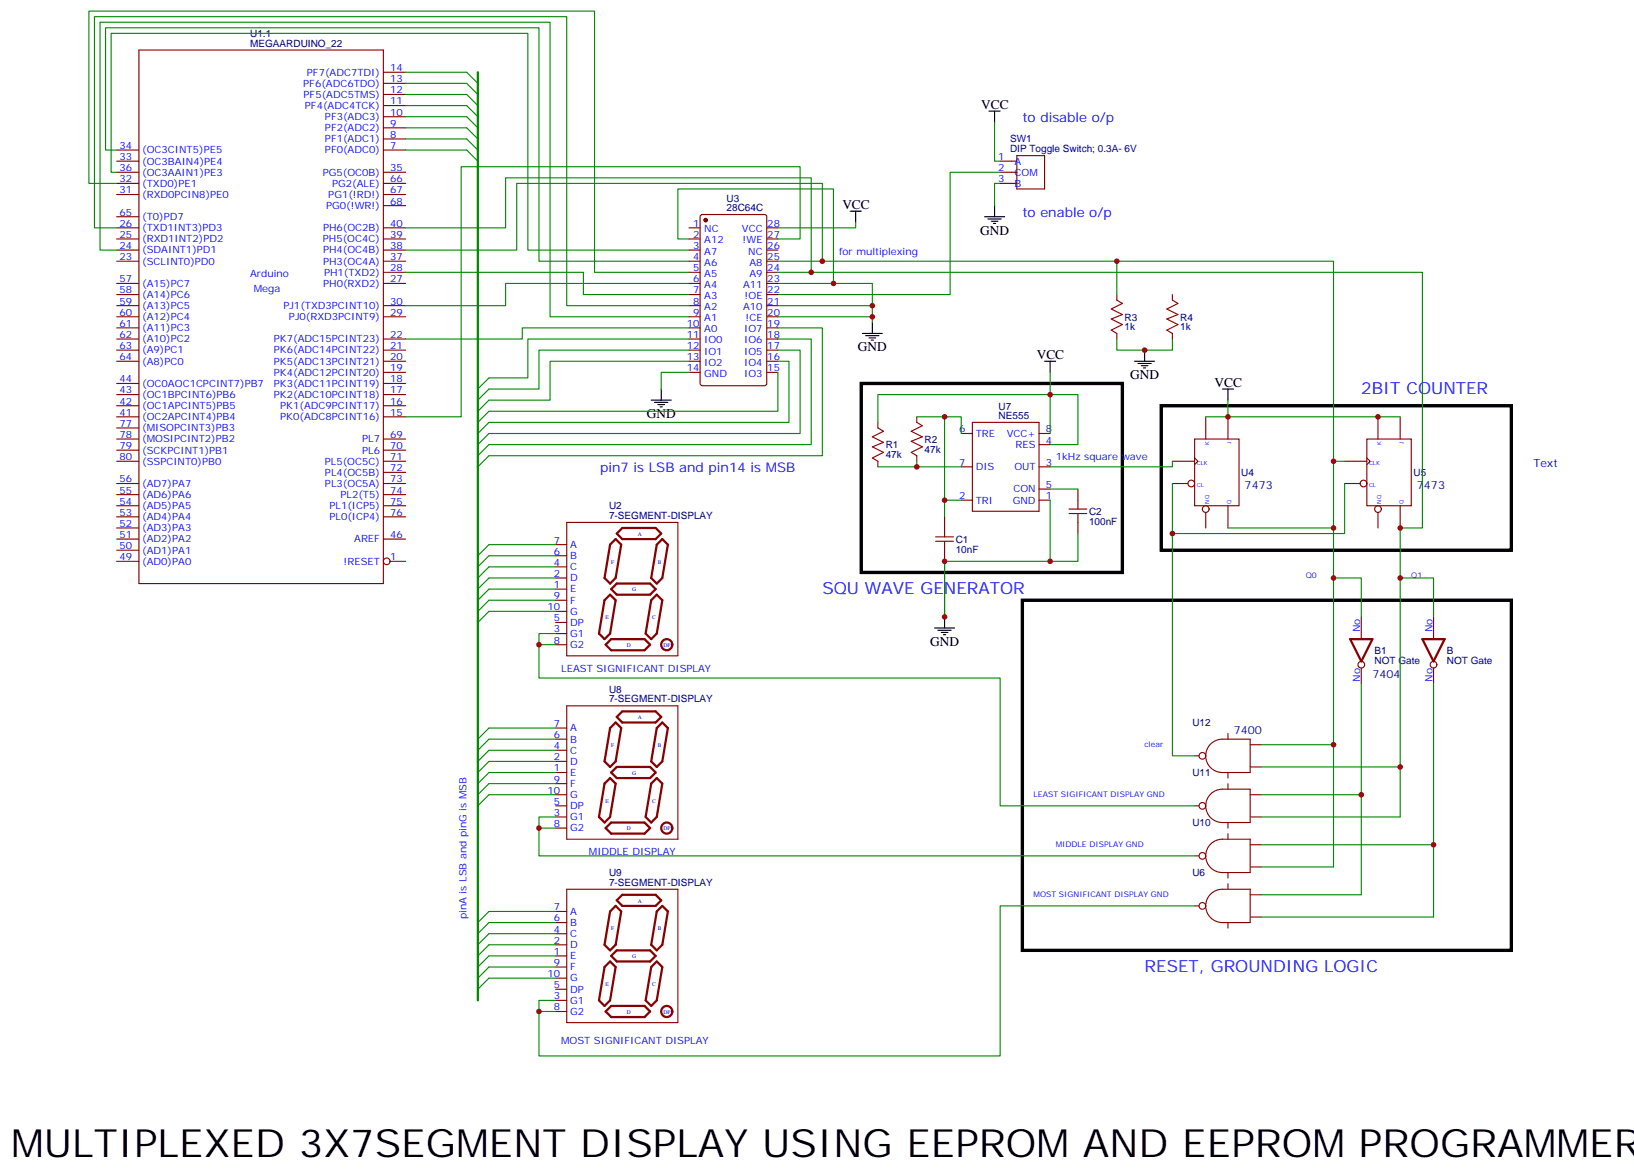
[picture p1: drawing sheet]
<svg xmlns="http://www.w3.org/2000/svg" width="519mm" height="373mm" viewBox="0 0 519 373" stroke-linecap="round" stroke-linejoin="round" font-family="sans-serif">
<path d="M273.4 121.7h82.9v60h-82.9zM368.7 128.8h111.1v45.8h-111.1zM324.6 190.5h155.2v111.1h-155.2z" fill="none" stroke="#000" stroke-width="1.1"/>
<path d="M151.7 22.9v294.6" fill="none" stroke="#008700" stroke-width=".71"/>
<g fill="none" stroke="#870000" stroke-width=".35">
<path d="M44.1 15.9h77.6v169.3h-77.6zM121.7 33.5h7.1M121.7 37h7.1M121.7 30h7.1M121.7 26.5h7.1M121.7 22.9h7.1M37 47.6h7.1M37 58.2h7.1M37 54.7h7.1M37 51.2h7.1M121.7 47.6h7.1M121.7 40.6h7.1"/>
<path d="M121.7 44.1h7.1M121.7 58.2h7.1M121.7 54.7h7.1M317.5 58.2h5.3M317.5 54.7h5.3M317.5 51.2h5.3M322.8 49.4h8.8v10.6h-8.8zM37 79.4h7.1M37 75.8h7.1M37 72.3h7.1M37 68.8h7.1M37 61.7h7.1"/>
<path d="M121.7 79.4h7.1M121.7 75.8h7.1M121.7 72.3h7.1M121.7 61.7h7.1M121.7 65.3h7.1M218.7 79.4h3.5M218.7 75.8h3.5M218.7 72.3h3.5M222.5 68.3l.5-.2h19.7l.7 .4v53.2l-.4 .7h-20l-.7-.4-.1-53.2zM243.4 79.4h3.5M243.4 75.8h3.5M243.4 72.3h3.5"/>
<path d="M37 90h7.1M37 97h7.1M37 93.5h7.1M37 82.9h7.1M121.7 90h7.1M121.7 86.4h7.1M121.7 97h7.1M121.7 82.9h7.1M218.7 90h3.5M218.7 86.4h3.5M218.7 97h3.5M218.7 93.5h3.5"/>
<path d="M218.7 82.9h3.5M243.4 90h3.5M243.4 86.4h3.5M243.4 97h3.5M243.4 93.5h3.5M243.4 82.9h3.5M354.5 93.5v1.7l1.8 1.1-3.5 1.8 3.5 1.7-3.5 1.4 3.5 1.8-3.5 1.8 1.7 1v1.8M372.2 93.5v1.7l1.7 1.1-3.5 1.8 3.5 1.7-3.5 1.4 3.5 1.8-3.5 1.8 1.8 1v1.8M37 100.5h7.1M37 114.7h7.1M37 111.1h7.1M37 107.6h7.1"/>
<path d="M37 104.1h7.1M121.7 100.5h7.1M121.7 118.2h7.1M121.7 114.7h7.1M121.7 111.1h7.1M121.7 107.6h7.1M218.7 100.5h3.5M218.7 118.2h3.5M218.7 114.7h3.5M218.7 111.1h3.5M218.7 107.6h3.5M218.7 104.1h3.5"/>
<path d="M243.4 100.5h3.5M243.4 118.2h3.5M243.4 114.7h3.5M243.4 111.1h3.5M243.4 107.6h3.5M243.4 104.1h3.5M37 135.8h7.1M37 132.3h7.1M37 128.8h7.1M37 125.2h7.1M37 121.7h7.1M37 139.3h7.1"/>
<path d="M121.7 132.3h7.1M121.7 128.8h7.1M121.7 125.2h7.1M121.7 121.7h7.1M121.7 139.3h7.1M278.7 134.1v1.7l1.8 1.1-3.6 1.7 3.6 1.8-3.6 1.4 3.6 1.8-3.6 1.7 1.8 1.1v1.8M291 132.3v1.8l1.8 1-3.5 1.8 3.5 1.7-3.5 1.5 3.5 1.7-3.5 1.8 1.7 1v1.8M305.2 137.6h3.5M308.7 134.1h21.1v28.2h-21.1zM329.8 137.6h3.6M379.2 139.3h14.1v21.2h-14.1zM382.8 132.3v7"/>
<path d="M389.8 132.3v7M433.9 139.3h14.1v21.2h-14.1zM437.4 132.3v7M444.5 132.3v7M37 153.5h7.1M37 157h7.1M37 142.9h7.1M37 146.4h7.1M121.7 153.5h7.1M121.7 157h7.1M121.7 142.9h7.1M121.7 146.4h7.1"/>
<path d="M121.7 149.9h7.1M305.2 148.2h3.5M305.2 158.8h3.5M329.8 148.2h3.6M329.8 158.8h3.6M329.8 155.2h3.6M329.8 141.1h3.6M342.2 155.2v6.4M372.2 153.5h4.9M372.2 146.4h7M379.2 145.3l1.1 1.1-1.1 1.1M426.9 153.5h4.9"/>
<path d="M426.9 146.4h7M433.9 145.3l1.1 1.1-1.1 1.1M37 160.5h7.1M37 164h7.1M37 167.6h7.1M37 171.1h7.1M37 174.6h7.1M37 178.2h7.1M121.7 160.5h7.1M121.7 164h7.1M121.7 171.1h7.1M123.8 178.2h5"/>
<path d="M176.4 172.9h3.5M176.4 176.4h3.5M176.4 179.9h3.5M179.9 165.8h35.3v42.3h-35.3zM297 171.8h5.7M297 170.4h5.7M299.9 164v6.4M299.9 171.8v6.4M339.4 163h5.6M339.4 161.6h5.6M342.2 163v6.3M382.8 162.6v5"/>
<path d="M389.8 160.5v7.1M437.4 162.6v5M444.5 160.5v7.1M176.4 183.4h3.5M176.4 197.6h3.5M176.4 187h3.5M176.4 190.5h3.5M176.4 194h3.5M432.2 195.8v7M455.1 195.8v7M176.4 201.1h3.5M176.4 204.6h3.5"/>
<path d="M432.2 212v5M455.1 212v5M176.4 231.1h3.5M176.4 234.6h3.5M176.4 238.1h3.5M179.9 224h35.3v42.3h-35.3zM379.2 239.9h1.4M384.3 236.1a5.3 5.3 0 0 1 3.8-1.5h8.8v10.6h-8.8a5.3 5.3 0 0 1-4.9-3.3 5.3 5.3 0 0 1 1.1-5.8zM389.8 232.8v1.8M396.9 236.4h3.5M176.4 241.7h3.5M176.4 255.8h3.5"/>
<path d="M176.4 245.2h3.5M176.4 248.7h3.5M176.4 252.2h3.5M176.4 259.3h3.5M379.2 255.8h1.4M384.3 252a5.3 5.3 0 0 1 3.8-1.5h8.8v10.6h-8.8a5.3 5.3 0 0 1-4.9-3.3 5.3 5.3 0 0 1 1.1-5.8zM389.8 245.2v1.7M389.8 248.7v1.8M396.9 252.2h3.5M396.9 259.3h3.5M396.9 243.4h3.5M176.4 262.8h3.5"/>
<path d="M379.2 271.6h1.4M384.3 267.9a5.3 5.3 0 0 1 3.8-1.6h8.8v10.6h-8.8a5.3 5.3 0 0 1-4.9-3.2 5.3 5.3 0 0 1 1.1-5.8zM389.8 261.1v1.7M389.8 264.6v1.7M389.8 276.9v1.8M396.9 275.2h3.5M396.9 268.1h3.5M176.4 289.3h3.5M176.4 292.8h3.5M176.4 296.3h3.5M176.4 299.9h3.5M179.9 282.2h35.3v42.4h-35.3z"/>
<path d="M379.2 287.5h1.4M384.3 283.8a5.3 5.3 0 0 1 3.8-1.6h8.8v10.6h-8.8a5.3 5.3 0 0 1-4.9-3.3 5.3 5.3 0 0 1 1.1-5.7zM389.8 280.5v1.7M389.8 292.8v1.8M396.9 291h3.5M396.9 284h3.5M176.4 314h3.5M176.4 303.4h3.5M176.4 306.9h3.5M176.4 310.4h3.5M176.4 317.5h3.5M176.4 321h3.5"/>
<circle cx="378.2" cy="153.5" r="1.06"/>
<circle cx="432.9" cy="153.5" r="1.06"/>
<circle cx="122.8" cy="178.2" r="1.06"/>
<circle cx="382.8" cy="161.6" r="1.06"/>
<circle cx="437.4" cy="161.6" r="1.06"/>
<circle cx="432.2" cy="211" r="1.06"/>
<circle cx="455.1" cy="211" r="1.06"/>
<circle cx="381.7" cy="239.9" r="1.06"/>
<circle cx="381.7" cy="255.8" r="1.06"/>
<circle cx="381.7" cy="271.6" r="1.06"/>
<circle cx="381.7" cy="287.5" r="1.06"/>
</g>
<g fill="none" stroke="#870000" stroke-width=".71">
<path d="M195.4 171.1l1.8 1.8-1.8 10.5-1.7 1.8-1.8-1.8 1.8-10.5zM195.8 169.3l1.8-1.7h10.5l1.8 1.7-1.8 1.8h-10.5zM210.3 171.1l1.7 1.8-1.7 10.5-1.8 1.8-1.8-1.8 1.8-10.5zM193.7 188.7l1.7 1.8-1.7 10.6-1.8 1.7-1.8-1.7 1.8-10.6zM194 187l1.8-1.8h10.6l1.7 1.8-1.7 1.7h-10.6zM208.5 188.7l1.8 1.8-1.8 10.6-1.8 1.7-1.7-1.7 1.7-10.6zM192.3 204.6l1.7-1.8h10.6l1.8 1.8-1.8 1.8h-10.6zM428.6 202.8h7.1l-3.5 7.1zM451.6 202.8h7l-3.5 7.1zM195.4 229.3l1.8 1.8-1.8 10.6-1.7 1.7-1.8-1.7 1.8-10.6zM195.8 227.5l1.8-1.7h10.5l1.8 1.7-1.8 1.8h-10.5zM210.3 229.3l1.7 1.8-1.7 10.6-1.8 1.7-1.8-1.7 1.8-10.6z"/>
<path d="M193.7 246.9l1.7 1.8-1.7 10.6-1.8 1.8-1.8-1.8 1.8-10.6zM195.8 243.4h10.6l1.7 1.8-1.7 1.7h-10.6l-1.8-1.7zM208.5 246.9l1.8 1.8-1.8 10.6-1.8 1.8-1.7-1.8 1.7-10.6zM192.3 262.8l1.7-1.7h10.6l1.8 1.7-1.8 1.8h-10.6zM195.4 287.5l1.8 1.8-1.8 10.6-1.7 1.7-1.8-1.7 1.8-10.6zM195.8 285.8l1.8-1.8h10.5l1.8 1.8-1.8 1.7h-10.5zM208.5 289.3l1.8-1.8 1.7 1.8-1.7 10.6-1.8 1.7-1.8-1.7zM191.9 306.9l1.8-1.7 1.7 1.7-1.7 10.6-1.8 1.8-1.8-1.8zM195.8 301.6h10.6l1.7 1.8-1.7 1.8h-10.6l-1.8-1.8zM208.5 305.2l1.8 1.7-1.8 10.6-1.8 1.8-1.7-1.8 1.7-10.6zM192.3 321l1.7-1.7h10.6l1.8 1.7-1.8 1.8h-10.6z"/>
<circle cx="211.7" cy="204.6" r="1.76"/>
<circle cx="211.7" cy="262.8" r="1.76"/>
<circle cx="211.7" cy="321" r="1.76"/>
</g>
<circle cx="224" cy="69.8" r=".53" fill="#870000" stroke="#870000" stroke-width=".35"/>
<g fill="none" stroke="#000" stroke-width=".35">
<path d="M314 35.3h3.5M315.7 35.3v3.5M269.9 67h3.5M271.6 67v3.6M312.6 68.8h6.3M313.6 69.5h4.3M314.7 70.2h2.1M315.4 70.9h.7M315.7 65.3v3.5M273.8 105.8h6.3M274.8 106.5h4.2M275.9 107.2h2.1"/>
<path d="M276.6 107.9h.7M276.9 102.3v3.5M331.6 114.7h3.5M333.4 114.7v3.5M360.2 114.7h6.3M361.2 115.4h4.3M362.3 116.1h2.1M363 116.8h.7M363.4 111.1v3.6M206.7 127h6.4M207.8 127.7h4.2M208.8 128.4h2.2"/>
<path d="M209.5 129.1h.8M209.9 123.5v3.5M388.1 123.5h3.5M389.8 123.5v3.5M296.7 199.3h6.3M299.9 195.8v3.5M297.7 200h4.3M298.8 200.7h2.1M299.5 201.4h.7"/>
</g>
<g fill="none" stroke="#008700" stroke-width=".35">
<path d="M128.8 37h19.4M128.8 33.5h19.4M128.8 30h19.4M128.8 26.5h19.4M128.8 22.9h19.4M315.7 38.8v12.4h1.8M37 58.2h-8.8v-54.7h160.5v82.9h30M37 47.6h-3.5v-38.8h137.6v74.1h47.6M37 54.7h-1.7v-44.1h132.3v68.8h51.1M128.8 47.6h19.4M128.8 44.1h19.4M128.8 40.6h19.4"/>
<path d="M317.5 58.2h-1.8v7.1M317.5 54.7h-15.9v38.8h-54.7M37 79.4h-5.3v-72.3h142.9v93.4h44.1M37 72.3h-7v-67h149.9v91.7h38.8M128.8 79.4h35.2v-21.2h97.1v24.7h-14.2M128.8 72.3h31.7v-15.9h97v30h-10.6M218.7 75.8h-3.5v-15.8h49.4v30M246.9 75.8h7.1v-22.9h-107.6v79.4h-17.6M271.6 70.6v1.7h-24.7M128.8 86.4h56.4v7.1h33.5M218.7 90h-58.2v7h-31.7M246.9 90h30v7h-30"/>
<path d="M257.5 86.4h194.1v81.2h-7.1v91.7h-44.1M261.1 82.9h162.2v63.5M276.9 97v5.3M354.5 82.9v10.6M218.7 104.1h-52.9v3.5h-37M218.7 118.2h-8.8v5.3M218.7 107.6h-51.1v12.3h-12.4M218.7 111.1h-47.6v12.4h-15.9M218.7 114.7h-44.1v12.3h-19.4M246.9 118.2v12.3h-91.7M246.9 114.7h3.6v19.4h-95.3M246.9 111.1h7.1v26.5h-98.8"/>
<path d="M246.9 107.6h10.6v33.5h-102.3M246.9 104.1h14.2v40.5h-105.9M246.9 100.5h30M333.4 118.2v7h8.8v15.9h-8.8M354.5 107.6v3.5h17.7v-3.5M278.7 134.1v-8.9h54.7v12.4M291 132.3h14.2v5.3M299.9 132.3v26.5h5.3M382.8 132.3h61.7M389.8 127v5.3M278.7 148.2h26.5M291 146.4v1.8"/>
<path d="M299.9 158.8v5.2M333.4 158.8v19.4h-33.5v17.6v-17.6M333.4 155.2h8.8M372.2 146.4v1.8h-38.8M372.2 153.5v15.8h54.7v-15.8M426.9 146.4h-3.6v21.2h-33.5M155.2 179.9h21.2M155.2 176.4h21.2M155.2 172.9h21.2M342.2 169.3v8.9h-8.8M372.2 169.3v70.6h7M423.3 167.6v107.6h-22.9"/>
<path d="M155.2 194h21.2M155.2 190.5h21.2M155.2 187h21.2M155.2 183.4h21.2M423.3 183.4h8.9v12.4M444.5 183.4h10.6v12.4M171.1 204.6h5.3M176.4 201.1h-5.3v14.1h146.4v40.6h61.7M432.2 217v67h-31.8M455.1 217v74h-54.7M155.2 238.1h21.2M155.2 234.6h21.2"/>
<path d="M155.2 231.1h21.2M400.4 236.4h22.9M155.2 252.2h21.2M155.2 248.7h21.2M155.2 245.2h21.2M155.2 241.7h21.2M176.4 259.3h-5.3v12.3h208.1M400.4 243.4h44.1M400.4 252.2h31.8M171.1 262.8h5.3M400.4 268.1h54.7M155.2 299.9h21.2"/>
<path d="M155.2 296.3h21.2M155.2 292.8h21.2M155.2 289.3h21.2M379.2 287.5h-61.7v47.6h-146.4v-17.6h5.3M155.2 310.4h21.2M155.2 306.9h21.2M155.2 303.4h21.2M171.1 321h5.3"/>
</g>
<g fill="#c00">
<circle cx="363.4" cy="111.1" r=".88"/>
<circle cx="423.3" cy="236.4" r=".88"/>
<circle cx="171.1" cy="262.8" r=".88"/>
<circle cx="171.1" cy="204.6" r=".88"/>
<circle cx="444.5" cy="183.4" r=".88"/>
<circle cx="261.1" cy="82.9" r=".88"/>
<circle cx="423.3" cy="146.4" r=".88"/>
<circle cx="372.2" cy="169.3" r=".88"/>
<circle cx="333.4" cy="178.2" r=".88"/>
<circle cx="299.9" cy="158.7" r=".88"/>
<circle cx="299.9" cy="132.3" r=".88"/>
<circle cx="291" cy="148.2" r=".88"/>
<circle cx="276.9" cy="97" r=".88"/>
<circle cx="264.6" cy="90" r=".88"/>
<circle cx="276.9" cy="100.5" r=".88"/>
<circle cx="333.4" cy="125.2" r=".88"/>
<circle cx="437.4" cy="132.3" r=".88"/>
<circle cx="389.8" cy="132.3" r=".88"/>
<circle cx="423.3" cy="167.6" r=".88"/>
<circle cx="257.5" cy="86.4" r=".88"/>
<circle cx="444.5" cy="167.6" r=".88"/>
<circle cx="423.3" cy="183.4" r=".88"/>
<circle cx="444.5" cy="243.4" r=".88"/>
<circle cx="432.2" cy="252.2" r=".88"/>
<circle cx="455.1" cy="268.1" r=".88"/>
<circle cx="171.1" cy="321" r=".88"/>
<circle cx="354.5" cy="82.9" r=".88"/>
<circle cx="299.9" cy="178.2" r=".88"/>
<circle cx="299.9" cy="195.8" r=".88"/>
</g>
<g fill="none" stroke="#008700" stroke-width=".35">
<path d="M148.2 22.9l3.5 3.6M148.2 26.5l3.5 3.5M148.2 30l3.5 3.5M148.2 33.5l3.5 3.5M148.2 37l3.5 3.6M148.2 40.6l3.5 3.5M148.2 44.1l3.5 3.5M148.2 47.6l3.5 3.6M155.2 119.9l-3.5 3.6M155.2 123.5l-3.5 3.5M155.2 127l-3.5 3.5M155.2 130.5l-3.5 3.6"/>
<path d="M155.2 134.1l-3.5 3.5M155.2 137.6l-3.5 3.5M155.2 141.1l-3.5 3.5M155.2 144.6l-3.5 3.6M155.2 172.9l-3.5 3.5M155.2 176.4l-3.5 3.5M155.2 179.9l-3.5 3.5M155.2 183.4l-3.5 3.6M155.2 187l-3.5 3.5M155.2 190.5l-3.5 3.5M155.2 194l-3.5 3.6M155.2 231.1l-3.5 3.5"/>
<path d="M155.2 234.6l-3.5 3.5M155.2 238.1l-3.5 3.6M155.2 241.7l-3.5 3.5M155.2 245.2l-3.5 3.5M155.2 248.7l-3.5 3.5M155.2 252.2l-3.5 3.6M155.2 289.3l-3.5 3.5M155.2 292.8l-3.5 3.5M155.2 296.3l-3.5 3.6M155.2 299.9l-3.5 3.5M155.2 303.4l-3.5 3.5M155.2 306.9l-3.5 3.5"/>
<path d="M155.2 310.4l-3.5 3.6"/>
</g>
<text font-size="12.3" x="3.5" y="367.1">MULTIPLEXED 3X7SEGMENT DISPLAY USING EEPROM AND EEPROM PROGRAMMER</text>
<g font-size="5.3" fill="#00f">
<text x="432.2" y="125.2">2BIT COUNTER</text>
<text x="261.1" y="188.7">SQU WAVE GENERATOR</text>
<text x="363.4" y="308.6">RESET, GROUNDING LOGIC</text>
</g>
<g font-size="4.2">
<text x="311.5" y="34.6">VCC</text>
<text x="267.4" y="66.3">VCC</text>
<text x="311.1" y="74.4">GND</text>
<text x="272.3" y="111.5">GND</text>
<text x="329.1" y="113.9">VCC</text>
<text x="358.8" y="120.3">GND</text>
<text x="385.6" y="122.8">VCC</text>
<text x="205.3" y="132.6">GND</text>
<text x="295.3" y="205">GND</text>
</g>
<g font-size="4.2" fill="#00f">
<text x="324.6" y="38.8">to disable o/p</text>
<text x="324.6" y="68.8">to enable o/p</text>
<text x="190.5" y="149.9">pin7 is LSB and pin14 is MSB</text>
</g>
<g font-size="3.5" fill="#000080">
<text x="486.8" y="148.2">Text</text>
<text x="395.1" y="155.2">7473</text>
<text x="449.8" y="155.2">7473</text>
<text x="435.7" y="215.2">7404</text>
<text x="391.7" y="232.9">7400</text>
</g>
<g font-size="3.2" fill="#000080">
<text x="79.4" y="11.6">U1.1</text>
<text x="79.4" y="14.8">MEGAARDUINO_22</text>
<text x="320.6" y="45.2">SW1</text>
<text x="320.6" y="48.3">DIP Toggle Switch; 0.3A- 6V</text>
<text x="230.7" y="64">U3</text>
<text x="230.7" y="67">28C64C</text>
<text x="357" y="101.7">R3</text>
<text x="374.7" y="101.7">R4</text>
<text x="357" y="104.8">1k</text>
<text x="374.6" y="104.8">1k</text>
<text x="317" y="130">U7</text>
<text x="317" y="133">NE555</text>
<text x="281.2" y="142.3">R1</text>
<text x="293.5" y="143.6">47k</text>
<text x="293.5" y="140.6">R2</text>
<text x="281.2" y="145.4">47k</text>
<text x="394" y="151.1">U4</text>
<text x="448.7" y="151.1">U5</text>
<text x="193.3" y="161.7">U2</text>
<text x="193.3" y="164.7">7-SEGMENT-DISPLAY</text>
<text x="345.7" y="166.6">100nF</text>
<text x="345.7" y="163.4">C2</text>
<text x="303.4" y="172.3">C1</text>
<text x="303.4" y="175.4">10nF</text>
<text x="436.4" y="207.6">B1</text>
<text x="459.3" y="207.6">B</text>
<text x="436.4" y="210.7">NOT Gate</text>
<text x="459.3" y="210.7">NOT Gate</text>
<text x="193.3" y="219.9">U8</text>
<text x="193.3" y="223">7-SEGMENT-DISPLAY</text>
<text x="378.5" y="230.5">U12</text>
<text x="378.5" y="246.4">U11</text>
<text x="378.5" y="262.3">U10</text>
<text x="193.3" y="281.2">7-SEGMENT-DISPLAY</text>
<text x="193.3" y="278.1">U9</text>
<text x="378.5" y="278.1">U6</text>
</g>
<g font-size="3.2" fill="#00f">
<text x="97.4" y="24">PF7(ADC7TDI)</text>
<text x="123.8" y="22.6">14</text>
<text x="96.3" y="27.5">PF6(ADC6TDO)</text>
<text x="123.8" y="29.6">12</text>
<text x="123.8" y="26.1">13</text>
<text x="96.4" y="31">PF5(ADC5TMS)</text>
<text x="96.8" y="34.6">PF4(ADC4TCK)</text>
<text x="123.8" y="33.2">11</text>
<text x="103.2" y="38.1">PF3(ADC3)</text>
<text x="103.2" y="41.6">PF2(ADC2)</text>
<text x="123.8" y="36.7">10</text>
<text x="123.8" y="40.2">9</text>
<text x="37.9" y="47.3">34</text>
<text x="103.2" y="45.2">PF1(ADC1)</text>
<text x="123.8" y="47.3">7</text>
<text x="123.8" y="43.7">8</text>
<text x="37.9" y="50.8">33</text>
<text x="45.2" y="52.2">(OC3BAIN4)PE4</text>
<text x="45.2" y="48.7">(OC3CINT5)PE5</text>
<text x="103.2" y="48.7">PF0(ADC0)</text>
<text x="316.9" y="50.8">1</text>
<text x="322.1" y="52.2">A</text>
<text x="37.9" y="57.9">32</text>
<text x="37.9" y="54.3">36</text>
<text x="45.2" y="59.3">(TXD0)PE1</text>
<text x="45.2" y="55.7">(OC3AAIN1)PE3</text>
<text x="102.5" y="55.7">PG5(OC0B)</text>
<text x="105.4" y="59.3">PG2(ALE)</text>
<text x="123.8" y="57.9">66</text>
<text x="123.8" y="54.3">35</text>
<text x="316.9" y="54.3">2</text>
<text x="316.9" y="57.9">3</text>
<text x="322.1" y="55.7">COM</text>
<text x="322.1" y="59.3">B</text>
<text x="37.9" y="61.4">31</text>
<text x="45.2" y="62.8">(RXD0PCIN8)PE0</text>
<text x="104.2" y="62.8">PG1(!RD!)</text>
<text x="123.8" y="64.9">68</text>
<text x="123.8" y="61.4">67</text>
<text x="37.9" y="72">26</text>
<text x="37.9" y="68.4">65</text>
<text x="45.2" y="69.9">(T0)PD7</text>
<text x="103.5" y="66.3">PG0(!WR!)</text>
<text x="123.8" y="72">40</text>
<text x="220.1" y="72">1</text>
<text x="243.6" y="72">28</text>
<text x="37.9" y="75.5">25</text>
<text x="45.2" y="76.9">(RXD1INT2)PD2</text>
<text x="45.2" y="73.4">(TXD1INT3)PD3</text>
<text x="102.5" y="76.9">PH5(OC4C)</text>
<text x="102.5" y="73.4">PH6(OC2B)</text>
<text x="123.8" y="75.5">39</text>
<text x="220.1" y="75.5">2</text>
<text x="223.6" y="73.7">NC</text>
<text x="223.6" y="77.3">A12</text>
<text x="235.5" y="73.7">VCC</text>
<text x="235.7" y="77.3">!WE</text>
<text x="243.6" y="75.5">27</text>
<text x="37.9" y="82.6">23</text>
<text x="37.9" y="79">24</text>
<text x="45.2" y="84">(SCLINT0)PD0</text>
<text x="45.2" y="80.4">(SDAINT1)PD1</text>
<text x="102.5" y="80.4">PH4(OC4B)</text>
<text x="102.6" y="84">PH3(OC4A)</text>
<text x="123.8" y="79">38</text>
<text x="123.8" y="82.6">37</text>
<text x="220.1" y="79">3</text>
<text x="220.1" y="82.6">4</text>
<text x="223.6" y="80.8">A7</text>
<text x="237.5" y="80.8">NC</text>
<text x="243.6" y="82.6">25</text>
<text x="243.6" y="79">26</text>
<text x="266.3" y="81">for multiplexing</text>
<text x="37.9" y="89.6">57</text>
<text x="79.4" y="88">Arduino</text>
<text x="102.9" y="87.5">PH1(TXD2)</text>
<text x="123.8" y="89.6">27</text>
<text x="123.8" y="86.1">28</text>
<text x="220.1" y="86.1">5</text>
<text x="220.1" y="89.6">6</text>
<text x="223.6" y="84.3">A6</text>
<text x="223.6" y="87.8">A5</text>
<text x="237.9" y="87.8">A9</text>
<text x="237.9" y="84.3">A8</text>
<text x="243.6" y="89.6">23</text>
<text x="243.6" y="86.1">24</text>
<text x="37.9" y="93.1">58</text>
<text x="45.2" y="94.5">(A14)PC6</text>
<text x="45.2" y="91">(A15)PC7</text>
<text x="80.6" y="92.6">Mega</text>
<text x="102.6" y="91">PH0(RXD2)</text>
<text x="220.1" y="93.1">7</text>
<text x="223.6" y="91.4">A4</text>
<text x="223.6" y="94.9">A3</text>
<text x="235.9" y="91.4">A11</text>
<text x="236.4" y="94.9">!OE</text>
<text x="243.6" y="93.1">22</text>
<text x="37.9" y="100.2">60</text>
<text x="37.9" y="96.7">59</text>
<text x="45.2" y="101.6">(A12)PC4</text>
<text x="45.2" y="98.1">(A13)PC5</text>
<text x="90" y="98.1">PJ1(TXD3PCINT10)</text>
<text x="91.7" y="101.6">PJ0(RXD3PCINT9)</text>
<text x="123.8" y="100.2">29</text>
<text x="123.8" y="96.7">30</text>
<text x="220.1" y="96.7">8</text>
<text x="220.1" y="100.2">9</text>
<text x="223.6" y="98.4">A2</text>
<text x="223.6" y="102">A1</text>
<text x="235.9" y="98.4">A10</text>
<text x="236.6" y="102">!CE</text>
<text x="243.6" y="100.2">20</text>
<text x="243.6" y="96.7">21</text>
<text x="37.9" y="107.2">62</text>
<text x="37.9" y="103.7">61</text>
<text x="45.2" y="105.1">(A11)PC3</text>
<text x="123.8" y="107.2">22</text>
<text x="218" y="103.7">10</text>
<text x="218" y="107.2">11</text>
<text x="223.6" y="105.5">A0</text>
<text x="236.3" y="105.5">IO7</text>
<text x="243.6" y="107.2">18</text>
<text x="243.6" y="103.7">19</text>
<text x="37.9" y="110.8">63</text>
<text x="45.2" y="112.2">(A9)PC1</text>
<text x="45.2" y="108.7">(A10)PC2</text>
<text x="86.9" y="112.2">PK6(ADC14PCINT22)</text>
<text x="86.9" y="108.7">PK7(ADC15PCINT23)</text>
<text x="123.8" y="110.8">21</text>
<text x="218" y="110.8">12</text>
<text x="223.6" y="109">IO0</text>
<text x="223.6" y="112.5">IO1</text>
<text x="236.3" y="112.5">IO5</text>
<text x="236.3" y="109">IO6</text>
<text x="243.6" y="110.8">17</text>
<text x="37.9" y="114.3">64</text>
<text x="45.2" y="115.7">(A8)PC0</text>
<text x="86.9" y="119.2">PK4(ADC12PCINT20)</text>
<text x="86.9" y="115.7">PK5(ADC13PCINT21)</text>
<text x="123.8" y="117.8">19</text>
<text x="123.8" y="114.3">20</text>
<text x="218" y="114.3">13</text>
<text x="218" y="117.8">14</text>
<text x="223.6" y="116.1">IO2</text>
<text x="223.6" y="119.6">GND</text>
<text x="236.3" y="119.6">IO3</text>
<text x="236.3" y="116.1">IO4</text>
<text x="243.6" y="117.8">15</text>
<text x="243.6" y="114.3">16</text>
<text x="37.9" y="124.9">43</text>
<text x="37.9" y="121.4">44</text>
<text x="45.2" y="122.8">(OC0AOC1CPCINT7)PB7</text>
<text x="86.9" y="122.8">PK3(ADC11PCINT19)</text>
<text x="123.8" y="124.9">17</text>
<text x="123.8" y="121.4">18</text>
<text x="37.9" y="131.9">41</text>
<text x="37.9" y="128.4">42</text>
<text x="45.2" y="129.8">(OC1APCINT5)PB5</text>
<text x="45.2" y="126.3">(OC1BPCINT6)PB6</text>
<text x="86.9" y="126.3">PK2(ADC10PCINT18)</text>
<text x="89" y="129.8">PK1(ADC9PCINT17)</text>
<text x="123.8" y="131.9">15</text>
<text x="123.8" y="128.4">16</text>
<text x="37.9" y="135.5">77</text>
<text x="45.2" y="136.9">(MISOPCINT3)PB3</text>
<text x="45.2" y="133.4">(OC2APCINT4)PB4</text>
<text x="89" y="133.4">PK0(ADC8PCINT16)</text>
<text x="304.5" y="137.2">6</text>
<text x="332" y="137.2">8</text>
<text x="37.9" y="142.5">79</text>
<text x="37.9" y="139">78</text>
<text x="45.2" y="143.9">(SCKPCINT1)PB1</text>
<text x="45.2" y="140.4">(MOSIPCINT2)PB2</text>
<text x="115" y="143.9">PL6</text>
<text x="115" y="140.4">PL7</text>
<text x="123.8" y="142.5">70</text>
<text x="123.8" y="139">69</text>
<text x="309.7" y="138.6">TRE</text>
<text x="319.6" y="138.6">VCC+</text>
<text x="322.4" y="142.2">RES</text>
<text x="332" y="140.8">4</text>
<text x="37.9" y="146.1">80</text>
<text x="45.2" y="147.5">(SSPCINT0)PB0</text>
<text x="103.1" y="147.5">PL5(OC5C)</text>
<text x="123.8" y="149.6">72</text>
<text x="123.8" y="146.1">71</text>
<text x="304.5" y="147.8">7</text>
<text x="309.7" y="149.2">DIS</text>
<text x="322" y="149.2">OUT</text>
<text x="332" y="147.8">3</text>
<text x="335.1" y="146.1">1kHz square wave</text>
<text x="37.9" y="153.1">56</text>
<text x="45.2" y="154.5">(AD7)PA7</text>
<text x="103.2" y="151">PL4(OC5B)</text>
<text x="103.2" y="154.5">PL3(OC5A)</text>
<text x="123.8" y="153.1">73</text>
<text x="332" y="154.9">5</text>
<text x="37.9" y="156.6">55</text>
<text x="37.9" y="160.2">54</text>
<text x="45.2" y="158">(AD6)PA6</text>
<text x="45.2" y="161.6">(AD5)PA5</text>
<text x="104.6" y="161.6">PL1(ICP5)</text>
<text x="108.1" y="158">PL2(T5)</text>
<text x="123.8" y="160.2">75</text>
<text x="123.8" y="156.6">74</text>
<text x="304.5" y="158.4">2</text>
<text x="309.7" y="159.8">TRI</text>
<text x="321.5" y="159.8">GND</text>
<text x="321.7" y="156.3">CON</text>
<text x="332" y="158.4">1</text>
<text x="37.9" y="163.7">53</text>
<text x="37.9" y="167.2">52</text>
<text x="45.2" y="165.1">(AD4)PA4</text>
<text x="104.6" y="165.1">PL0(ICP4)</text>
<text x="123.8" y="163.7">76</text>
<text x="37.9" y="170.7">51</text>
<text x="45.2" y="168.6">(AD3)PA3</text>
<text x="45.2" y="172.2">(AD2)PA2</text>
<text x="112.4" y="172.2">AREF</text>
<text x="123.8" y="170.7">46</text>
<text x="175.8" y="172.5">7</text>
<text x="181" y="173.9">A</text>
<text x="37.9" y="174.3">50</text>
<text x="37.9" y="177.8">49</text>
<text x="45.2" y="175.7">(AD1)PA1</text>
<text x="45.2" y="179.2">(AD0)PA0</text>
<text x="109.1" y="179.2">!RESET</text>
<text x="123.8" y="177.8">1</text>
<text x="175.8" y="176">6</text>
<text x="175.8" y="179.6">4</text>
<text x="181" y="177.4">B</text>
<text x="175.8" y="183.1">2</text>
<text x="181" y="181">C</text>
<text x="181" y="184.5">D</text>
<text x="175.8" y="186.6">1</text>
<text x="175.8" y="190.1">9</text>
<text x="181" y="188">E</text>
<text x="181" y="191.6">F</text>
<text x="173.8" y="193.7">10</text>
<text x="175.8" y="197.2">5</text>
<text x="181" y="195.1">G</text>
<text x="175.8" y="200.7">3</text>
<text x="181" y="198.6">DP</text>
<text x="181" y="202.1">G1</text>
<text x="431.8" y="200.7" transform="rotate(-90 431.8 200.7)">No</text>
<text x="454.7" y="200.7" transform="rotate(-90 454.7 200.7)">No</text>
<text x="175.8" y="204.3">8</text>
<text x="181" y="205.7">G2</text>
<text x="178.2" y="213.1">LEAST SIGNIFICANT DISPLAY</text>
<text x="431.8" y="216.3" transform="rotate(-90 431.8 216.3)">No</text>
<text x="454.7" y="216.3" transform="rotate(-90 454.7 216.3)">No</text>
<text x="175.8" y="230.7">7</text>
<text x="181" y="232.1">A</text>
<text x="175.8" y="234.2">6</text>
<text x="175.8" y="237.8">4</text>
<text x="181" y="235.7">B</text>
<text x="181" y="239.2">C</text>
<text x="175.8" y="241.3">2</text>
<text x="175.8" y="244.8">1</text>
<text x="181" y="242.7">D</text>
<text x="173.8" y="251.9">10</text>
<text x="175.8" y="248.4">9</text>
<text x="181" y="246.2">E</text>
<text x="181" y="249.8">F</text>
<text x="175.8" y="255.4">5</text>
<text x="181" y="256.8">DP</text>
<text x="181" y="253.3">G</text>
<text x="175.8" y="258.9">3</text>
<text x="175.8" y="262.5">8</text>
<text x="181" y="260.4">G1</text>
<text x="181" y="263.9">G2</text>
<text x="187" y="271.4">MIDDLE DISPLAY</text>
<text x="148.1" y="291.7" transform="rotate(-90 148.1 291.7)">pinA is LSB and pinG is MSB</text>
<text x="175.8" y="288.9">7</text>
<text x="175.8" y="292.5">6</text>
<text x="181" y="290.3">A</text>
<text x="181" y="293.9">B</text>
<text x="175.8" y="296">4</text>
<text x="175.8" y="299.5">2</text>
<text x="181" y="297.4">C</text>
<text x="175.8" y="303">1</text>
<text x="181" y="300.9">D</text>
<text x="181" y="304.4">E</text>
<text x="173.8" y="310.1">10</text>
<text x="175.8" y="306.6">9</text>
<text x="181" y="308">F</text>
<text x="181" y="311.5">G</text>
<text x="175.8" y="313.6">5</text>
<text x="175.8" y="317.1">3</text>
<text x="181" y="315">DP</text>
<text x="175.8" y="320.7">8</text>
<text x="181" y="318.6">G1</text>
<text x="181" y="322.1">G2</text>
<text x="178.2" y="331.3">MOST SIGNIFICANT DISPLAY</text>
</g>
<g font-size="2.5" fill="#00f">
<text x="414.5" y="183.4">Q0</text>
<text x="448" y="183.4">Q1</text>
<text x="363.4" y="237.2">clear</text>
<text x="328.1" y="253.1">LEAST SIGIFICANT DISPLAY GND</text>
<text x="335.1" y="269">MIDDLE DISPLAY GND</text>
<text x="328.1" y="284.8">MOST SIGNIFICANT DISPLAY GND</text>
</g>
<g font-size="1.8" fill="#00f">
<text x="383.8" y="141.3" transform="rotate(-90 383.8 141.3)">K</text>
<text x="390.9" y="140.9" transform="rotate(-90 390.9 140.9)">J</text>
<text x="438.5" y="141.3" transform="rotate(-90 438.5 141.3)">K</text>
<text x="445.6" y="140.9" transform="rotate(-90 445.6 140.9)">J</text>
<text x="379.9" y="147.5">CLK</text>
<text x="434.6" y="147.5">CLK</text>
<text x="379.9" y="154.5">CL</text>
<text x="434.6" y="154.5">CL</text>
<text x="383.8" y="159.8" transform="rotate(-90 383.8 159.8)">NQ</text>
<text x="390.9" y="159.8" transform="rotate(-90 390.9 159.8)">Q</text>
<text x="438.5" y="159.8" transform="rotate(-90 438.5 159.8)">NQ</text>
<text x="445.6" y="159.8" transform="rotate(-90 445.6 159.8)">Q</text>
<text x="202.5" y="170">A</text>
<text x="194" y="178.9">F</text>
<text x="208.8" y="178.9">B</text>
<text x="200.7" y="187.7">G</text>
<text x="192.3" y="196.5">E</text>
<text x="207.1" y="196.5">C</text>
<text x="199" y="205.3">D</text>
<text x="210.6" y="205.3">DP</text>
<text x="202.5" y="228.2">A</text>
<text x="194" y="237.1">F</text>
<text x="208.8" y="237.1">B</text>
<text x="200.7" y="245.9">G</text>
<text x="192.3" y="254.7">E</text>
<text x="207.1" y="254.7">C</text>
<text x="199" y="263.5">D</text>
<text x="210.6" y="263.5">DP</text>
<text x="202.5" y="286.5">A</text>
<text x="194" y="295.3">F</text>
<text x="208.8" y="295.3">B</text>
<text x="200.7" y="304.1">G</text>
<text x="192.3" y="312.9">E</text>
<text x="207.1" y="312.9">C</text>
<text x="199" y="321.7">D</text>
<text x="210.6" y="321.7">DP</text>
</g>
</svg>
